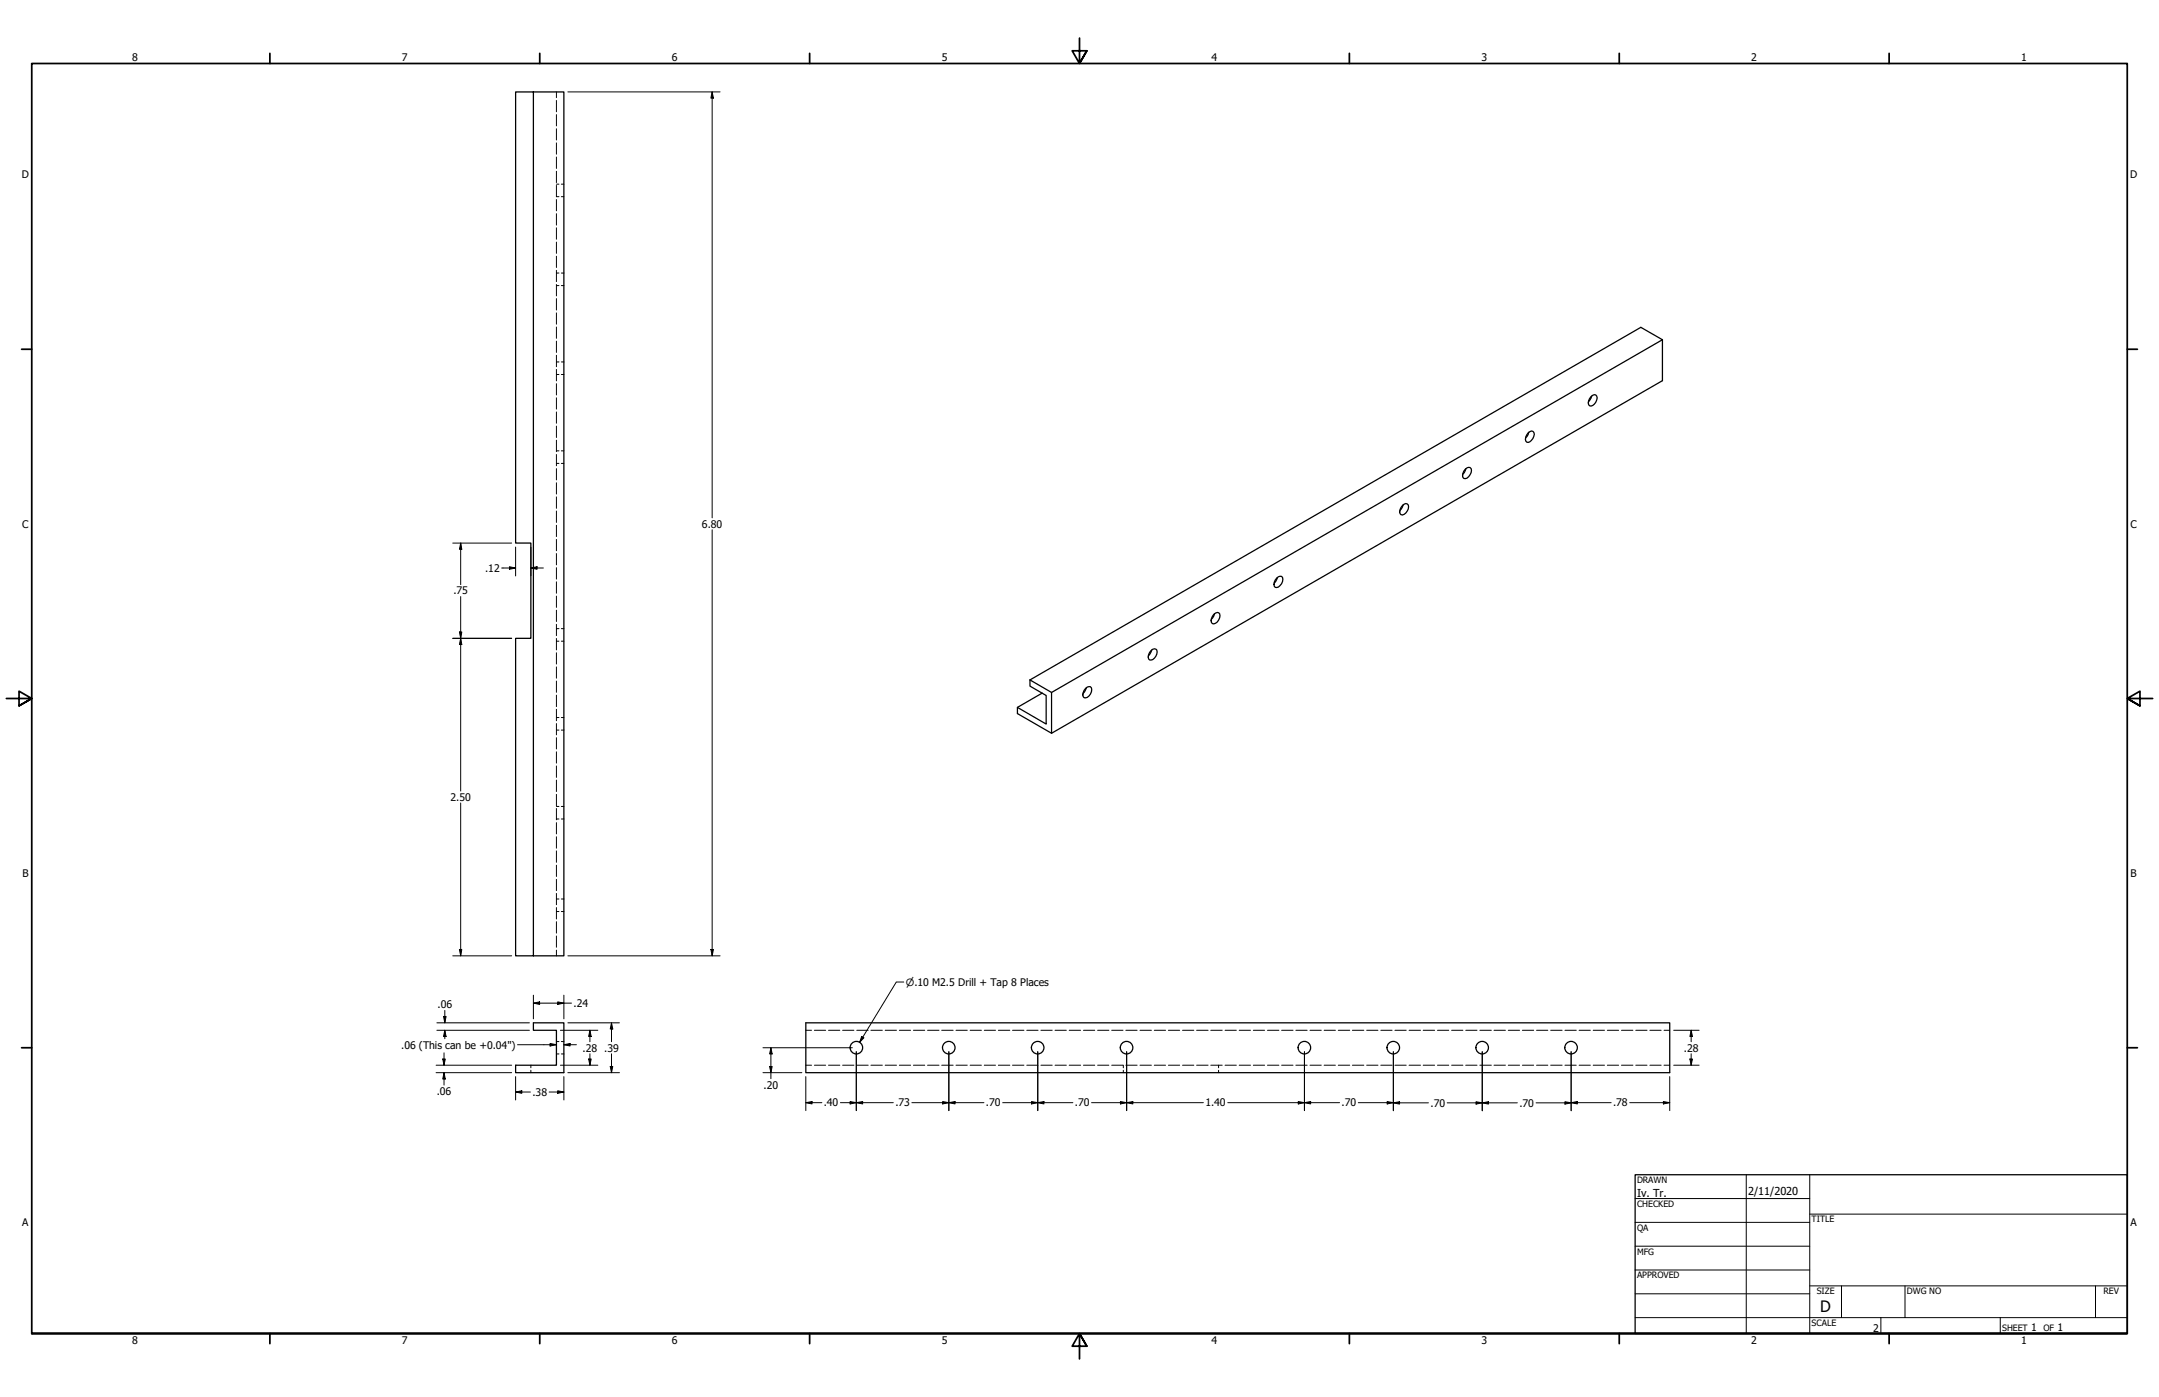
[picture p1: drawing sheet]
<svg xmlns="http://www.w3.org/2000/svg" width="864mm" height="559mm" viewBox="0 0 864 559" stroke-linecap="round" stroke-linejoin="round" font-family="sans-serif">
<!-- layer: Hidden (ANSI) -->
<g fill="none" stroke="#000" stroke-width=".4">
<path d="M222.6 36.8v2.3M222.6 40.2v4.5M222.6 45.8v4.6M222.6 51.5v4.5M222.6 57.1v4.6M222.6 62.8v4.6M222.6 68.5v4.5M222.6 74.2v4.5h1M222.6 79.8v4.5M222.6 73.7h1M224.5 78.7h1.1M224.5 73.7h1.1"/>
<path d="M222.6 85.5v4.5M222.6 91.1v4.6M222.6 96.8v4.5M222.6 102.5v4.5M222.6 108.1v4.5M222.6 113.8v4.6M222.6 119.4v4.6M222.6 114.2h1M222.6 109.2h1M224.5 114.2h1.1M224.5 109.2h1.1M222.6 125.2v4.5"/>
<path d="M222.6 130.8v4.5M222.6 136.5v4.5M222.6 142.1v4.6M222.6 147.8v4.5M222.6 153.5v4.5M222.6 159.1v4.5M222.6 149.8h1M222.6 144.8h1M224.5 149.8h1.1M224.5 144.8h1.1M222.6 164.8v4.5M222.6 170.4v4.6"/>
<path d="M222.6 176.1v4.6M222.6 181.8v4.5M222.6 187.5v4.5M222.6 193.1v4.5M222.6 198.8v4.5M222.6 185.4h1M222.6 180.3h1M224.5 185.4h1.1M224.5 180.3h1.1M222.6 204.4v4.6M222.6 210.1v4.5M222.6 215.8v4.5"/>
<path d="M222.6 221.4v4.5M222.6 227.1v4.5M222.6 232.7v4.6M222.6 238.4v4.6M222.6 244.1v4.5M222.6 249.7v4.6M222.6 255.4v4.6M222.6 256.5h1M222.6 251.5h1M224.5 256.5h1.1M224.5 251.5h1.1M222.6 261.1v4.5"/>
<path d="M222.6 266.8v4.5M222.6 272.4v4.5M222.6 278.1v4.5M222.6 283.7v4.6M222.6 289.4v4.5M222.6 295.1v4.5M222.6 292h1M222.6 287h1M224.5 292h1.1M224.5 287h1.1M222.6 300.7v4.5M222.6 306.4v4.6"/>
<path d="M222.6 312v4.6M222.6 317.8v4.5M222.6 323.4v4.5M222.6 329.1v4.5M222.6 334.7v4.6M222.6 327.6h1M222.6 322.6h1M224.5 327.6h1.1M224.5 322.6h1.1M222.6 340.4v4.5M222.6 346.1v4.5M222.6 351.7v4.5"/>
<path d="M222.6 357.4v4.5M222.6 359.6h1M224.5 359.6h1.1M222.6 363v4.6M222.6 368.7v4.6M222.6 374.4v4.5M222.6 364.6h1M224.5 364.6h1.1M222.6 380v2.3M222.6 416.6h1M224.5 416.6h1.1M322.3 412.1h2.3"/>
<path d="M325.8 412.1h4.5M331.4 412.1h4.5M337.1 412.1h4.5M342.7 412.1h4.6M348.4 412.1h4.5M354.1 412.1h4.5M359.7 412.1h4.5M365.4 412.1h4.5M371 412.1h4.6M376.7 412.1h4.6M382.4 412.1h4.5M388 412.1h4.6"/>
<path d="M393.7 412.1h4.5M399.4 412.1h4.5M405 412.1h4.6M410.7 412.1h4.5M416.4 412.1h4.5M422 412.1h4.5M427.7 412.1h4.5M433.4 412.1h4.5M439 412.1h4.5M444.7 412.1h4.5M450.3 412.1h4.6M456 412.1h4.6"/>
<path d="M461.7 412.1h4.5M467.4 412.1h4.5M473 412.1h4.5M478.7 412.1h4.5M484.3 412.1h4.6M490 412.1h4.5M495.7 412.1h4.5M501.3 412.1h4.5M507 412.1h4.6M512.6 412.1h4.6M518.4 412.1h4.5M524 412.1h4.5"/>
<path d="M529.7 412.1h4.5M535.3 412.1h4.6M541 412.1h4.5M546.7 412.1h4.5M552.3 412.1h4.5M558 412.1h4.5M563.6 412.1h4.6M569.3 412.1h4.5M575 412.1h4.5M580.6 412.1h4.6M586.3 412.1h4.5M591.9 412.1h4.6"/>
<path d="M597.6 412.1h4.6M603.3 412.1h4.5M609 412.1h4.5M614.6 412.1h4.5M620.3 412.1h4.5M626 412.1h4.5M631.6 412.1h4.5M637.3 412.1h4.5M642.9 412.1h4.5M648.6 412.1h4.6M654.3 412.1h4.5M660 412.1h4.5"/>
<path d="M665.6 412.1h2.3M212.3 426.1v1M212.3 428.1v1M222.6 421.6h1M224.5 421.6h1.1M322.3 426.1h2.3M325.8 426.1h4.5M331.4 426.1h4.5M337.1 426.1h4.5M342.7 426.1h4.6M348.4 426.1h4.5M354.1 426.1h4.5"/>
<path d="M359.7 426.1h4.5M365.4 426.1h4.5M371 426.1h4.6M376.7 426.1h4.6M382.4 426.1h4.5M388 426.1h4.6M393.7 426.1h4.5M399.4 426.1h4.5M405 426.1h4.6M410.7 426.1h4.5M416.4 426.1h4.5M422 426.1h4.5"/>
<path d="M427.7 426.1h4.5M433.4 426.1h4.5M439 426.1h4.5M444.7 426.1h4.5M449.3 426.1v1M449.3 428.1v1M450.3 426.1h4.6M456 426.1h4.6M461.7 426.1h4.5M467.4 426.1h4.5M473 426.1h4.5M478.7 426.1h4.5"/>
<path d="M484.3 426.1h4.6M487.4 426.1v1M487.4 428.1v1M490 426.1h4.5M495.7 426.1h4.5M501.3 426.1h4.5M507 426.1h4.6M512.6 426.1h4.6M518.4 426.1h4.5M524 426.1h4.5M529.7 426.1h4.5M535.3 426.1h4.6"/>
<path d="M541 426.1h4.5M546.7 426.1h4.5M552.3 426.1h4.5M558 426.1h4.5M563.6 426.1h4.6M569.3 426.1h4.5M575 426.1h4.5M580.6 426.1h4.6M586.3 426.1h4.5M591.9 426.1h4.6M597.6 426.1h4.6M603.3 426.1h4.5"/>
<path d="M609 426.1h4.5M614.6 426.1h4.5M620.3 426.1h4.5M626 426.1h4.5M631.6 426.1h4.5M637.3 426.1h4.5M642.9 426.1h4.5M648.6 426.1h4.6M654.3 426.1h4.5M660 426.1h4.5M665.6 426.1h2.3"/>
</g>
<!-- layer: Visible (ANSI) -->
<g fill="none" stroke="#000" stroke-width=".51">
<path d="M213.4 36.8h12.2v345.5h-19.4v-127h6.1v-38.1h-6.1v-180.4h7.2v345.5M665 135.9v16.4l-244.4 141-13.6-7.9v-2.4l9.9-5.8M636.4 158.7l1.3-.8 .6 .1a2.86 2.86 0 0 1-2.5 4.3 2.48 2.48 0 0 1 .6-3.6zM636.7 158.4l-1.3 2.3M611.3 173.2l1.3-.8 .6 .1a3 3 0 0 1-1.9 4.5l-.6-.2a2.55 2.55 0 0 1 .6-3.6zM611.5 172.9l-.2 .9-1.1 1.4M586.1 187.7l.7-.6 1.2-.1a2.9 2.9 0 0 1-1.9 4.5l-.6-.1a2.55 2.55 0 0 1 .6-3.7zM586.4 187.5l-1.3 2.2M561 202.2l1.3-.8 .6 .1a2.9 2.9 0 0 1-1.9 4.5l-.6-.1a2.48 2.48 0 0 1 .6-3.7zM561.3 201.9l-1.4 2.4M510.7 231.3l.7-.6 1.2-.1a2.92 2.92 0 0 1-2.5 4.3 2.57 2.57 0 0 1 .6-3.6zM511 231l-1.3 2.3"/>
<path d="M485.5 245.7l1.4-.7 .6 .1a2.89 2.89 0 0 1-2.6 4.3 2.55 2.55 0 0 1 .6-3.7zM485.8 245.5l-1.3 2.3M412 272v2.4l6.5 3.8v11.4l-11.5-6.6M412 272l8.6 5v16.3M412 272l244.3-141.1 8.7 5-244.4 141.1M434.2 275.4l.7-.6 1.3-.1a2.92 2.92 0 0 1-2.6 4.4 2.55 2.55 0 0 1 .6-3.7zM434.5 275.1l-1.3 2.3M460.4 260.3l.7-.6h1.2a2.89 2.89 0 0 1-2.5 4.3 2.55 2.55 0 0 1 .6-3.7zM460.7 260l-1.3 2.3M213.4 409.1h12.2v20h-19.4v-3h16.4v-14h-9.2zM322.3 409.1h345.6v20h-345.6z"/>
<circle cx="342.6" cy="419.1" r="2.51"/>
<circle cx="379.5" cy="419.1" r="2.51"/>
<circle cx="415.1" cy="419.1" r="2.51"/>
<circle cx="450.6" cy="419.1" r="2.51"/>
<circle cx="521.7" cy="419.1" r="2.51"/>
<circle cx="557.3" cy="419.1" r="2.51"/>
<circle cx="592.9" cy="419.1" r="2.51"/>
<circle cx="628.4" cy="419.1" r="2.51"/>
</g>
<!-- layer: Border (ANSI) -->
<g fill="none" stroke="#000" stroke-width=".7">
<path d="M431.8 15.2v10.2l-2.9-5.1h5.8l-2.9 5.1 2.9-5.1M107.9 21.3v4.1M215.9 21.3v4.1M323.8 21.3v4.1M539.8 21.3v4.1M647.7 21.3v4.1M755.6 21.3v4.1M8.6 139.7h4.1M850.9 139.7h4.1M2.5 279.4h10.2l-5.1-2.9v5.8l5.1-2.9-5.1 2.9M861.1 279.4h-10.2l5.1-2.9v5.8l-5.1-2.9 5.1 2.9M8.6 419.1h4.1"/>
<path d="M850.9 419.1h4.1M12.7 533.4v-508h838.2v508h-838.2h838.2M107.9 533.4v4.1M215.9 533.4v4.1M323.8 533.4v4.1M434.7 538.5l-2.9-5.1 2.9 5.1h-5.8l2.9-5.1v10.2M539.8 533.4v4.1M647.7 533.4v4.1M755.6 533.4v4.1"/>
</g>
<!-- layer: Title (ANSI) -->
<g fill="none" stroke="#000" stroke-width=".4">
<path d="M654 479.4h69.9M698.5 469.9v63.5M723.9 469.9v63.5M654 488.9h69.9M654 498.5h69.9M723.9 485.6h127M654 508h69.9M654 517.5h69.9M723.9 514.3h127M736.6 514.3v12.7M762 514.3v12.7M838.2 514.3v12.7"/>
<path d="M654 527h196.9M752.3 527v6.4M800.1 527v6.4"/>
</g>
<path d="M654 469.9h196.9v63.5h-196.9z" fill="none" stroke="#000" stroke-width=".51"/>
<!-- layer: Dimension (ANSI) -->
<g fill="none" stroke="#000" stroke-width=".4">
<path d="M227.1 36.8h60.9M284.9 36.8l.5 2.4h-1zM284.9 36.8v170.3M181.1 217.2h23.6M184.3 217.2l.4 2.5h-.9zM184.3 217.2v16.7M206.2 218.8v11.6M212.3 218.8v11.6M284.9 211.9v170.4M184.3 238.6v77.8M200.7 227.2h5.5M203.8 226.7l2.4 .5-2.4 .5z"/>
<path d="M212.3 227.2l2.5-.5v1zM212.3 227.2h5.1M181.1 255.3h23.6M183.8 252.8h.9l-.4 2.5zM184.3 255.3l.4 2.5h-.9zM184.3 321.2v61.1M183.8 379.8h.9l-.4 2.5zM284.4 379.8h1l-.5 2.5zM181.1 382.3h23.6M213.4 398.1v9.4M225.6 398.1v9.4M227.1 382.3h60.9"/>
<path d="M361.5 392.8h-3l-14.6 24.1M174.8 409.1h37M174.8 412.1h37M177.4 406.6h1l-.5 2.5zM177.9 412.1l.5 2.5h-1zM177.9 404.2v4.9M177.9 412.1v3.4M207 417.9h15.6M213.4 401.3l2.4-.6v1.1zM213.4 401.3h15.2M220 417.4l2.6 .5-2.6 .5zM223.1 400.7l2.5 .6-2.5 .5z"/>
<path d="M224.2 412.1h14.9M225.6 417.9l2.4-.5v1zM225.6 417.9h5M227.1 409.1h20.7M236 412.1l.5 2.5h-1zM236 412.1v4.6M244.6 409.1l.5 2.5h-1zM244.6 409.1v7.6M305.2 419.1h35.7M308.4 419.1l.5 2.5h-1.1zM308.4 419.1v12.4M344.7 414.6l.9 .5-1.7 1.8z"/>
<path d="M669.5 412.1h10.1M676.5 412.1l.5 2.5h-1zM676.5 412.1v4.6M174.4 429.1h30.3M174.4 426.1h30.3M177.1 423.6h1l-.5 2.5zM177.6 429.1l.5 2.5h-1zM177.6 421.1v5M177.6 429.1v4.9M206.2 436.8l2.5-.5v1zM206.2 436.8h6M206.2 430.7v9.3"/>
<path d="M219.6 436.8h6M223.1 436.3l2.5 .5-2.5 .5zM224.2 426.1h14.9M225.6 430.7v9.3M227.1 429.1h20.7M235.5 423.6h1l-.5 2.5zM236 421.5v4.6M244.1 426.6h1l-.5 2.5zM244.6 421.5v7.6M305.2 429.1h15.5M307.8 426.6h1.1l-.5 2.5zM322.3 430.7v13.5"/>
<path d="M342.5 420.7v23.5M379.5 420.7v23.5M415.1 420.7v23.5M450.7 420.7v23.5M521.8 420.7v23.5M557.3 420.7v23.6M592.9 420.7v23.6M628.5 420.7v23.6M667.9 430.7v13.5M669.5 426.1h10.1M676 423.6h1l-.5 2.5zM676.5 421.5v4.6"/>
<path d="M322.3 441.1l2.5-.5v1zM322.3 441.1h6.4M336.2 441.1h21.1M340 440.6l2.5 .5-2.5 .5zM342.5 441.1l2.6-.5v1zM364.7 441.1h28.9M377.1 440.6l2.4 .5-2.4 .5zM379.5 441.1l2.5-.5v1zM401.1 441.1h28M412.6 440.6l2.5 .5-2.5 .5zM415.1 441.1l2.5-.5v1zM436.6 441.1h44.7"/>
<path d="M448.2 440.6l2.5 .5-2.5 .5zM450.7 441.1l2.4-.5v1zM491.1 441.1h44.7M519.3 440.6l2.5 .5-2.5 .5zM521.8 441.1l2.5-.5v1zM543.3 441.1h28.1M554.9 440.6l2.4 .5-2.4 .5zM557.3 441.1l2.5-.4v.9zM578.9 441.1h28M590.4 440.7l2.5 .4-2.5 .5zM592.9 441.1l2.5-.4v.9zM626 440.7l2.5 .4-2.5 .5z"/>
<path d="M628.5 441.1l2.4-.5v1zM644.5 441.1h-30.1M651.9 441.1h16M665.4 440.6l2.5 .5-2.5 .5z"/>
</g>
<g fill="#000">
<path d="M284.9 36.8l.5 2.4h-1z" fill-rule="evenodd"/>
<path d="M184.3 217.2l.4 2.5h-.9z" fill-rule="evenodd"/>
<path d="M203.8 226.7l2.4 .5-2.4 .5z" fill-rule="evenodd"/>
<path d="M212.3 227.2l2.5-.5v1z" fill-rule="evenodd"/>
<path d="M183.8 252.8h.9l-.4 2.5z" fill-rule="evenodd"/>
<path d="M184.3 255.3l.4 2.5h-.9z" fill-rule="evenodd"/>
<path d="M183.8 379.8h.9l-.4 2.5z" fill-rule="evenodd"/>
<path d="M284.4 379.8h1l-.5 2.5z" fill-rule="evenodd"/>
<path d="M177.4 406.6h1l-.5 2.5z" fill-rule="evenodd"/>
<path d="M177.9 412.1l.5 2.5h-1z" fill-rule="evenodd"/>
<path d="M213.4 401.3l2.4-.6v1.1z" fill-rule="evenodd"/>
<path d="M220 417.4l2.6 .5-2.6 .5z" fill-rule="evenodd"/>
<path d="M223.1 400.7l2.5 .6-2.5 .5z" fill-rule="evenodd"/>
<path d="M225.6 417.9l2.4-.5v1z" fill-rule="evenodd"/>
<path d="M236 412.1l.5 2.5h-1z" fill-rule="evenodd"/>
<path d="M244.6 409.1l.5 2.5h-1z" fill-rule="evenodd"/>
<path d="M344.7 414.6l.9 .5-1.7 1.8z" fill-rule="evenodd"/>
<path d="M676.5 412.1l.5 2.5h-1z" fill-rule="evenodd"/>
<path d="M177.1 423.6h1l-.5 2.5z" fill-rule="evenodd"/>
<path d="M177.6 429.1l.5 2.5h-1z" fill-rule="evenodd"/>
<path d="M206.2 436.8l2.5-.5v1z" fill-rule="evenodd"/>
<path d="M223.1 436.3l2.5 .5-2.5 .5z" fill-rule="evenodd"/>
<path d="M235.5 423.6h1l-.5 2.5z" fill-rule="evenodd"/>
<path d="M244.1 426.6h1l-.5 2.5z" fill-rule="evenodd"/>
<path d="M307.8 426.6h1.1l-.5 2.5z" fill-rule="evenodd"/>
<path d="M308.4 419.1l.5 2.5h-1.1z" fill-rule="evenodd"/>
<path d="M676 423.6h1l-.5 2.5z" fill-rule="evenodd"/>
<path d="M322.3 441.1l2.5-.5v1z" fill-rule="evenodd"/>
<path d="M340 440.6l2.5 .5-2.5 .5z" fill-rule="evenodd"/>
<path d="M342.5 441.1l2.6-.5v1z" fill-rule="evenodd"/>
<path d="M377.1 440.6l2.4 .5-2.4 .5z" fill-rule="evenodd"/>
<path d="M379.5 441.1l2.5-.5v1z" fill-rule="evenodd"/>
<path d="M412.6 440.6l2.5 .5-2.5 .5z" fill-rule="evenodd"/>
<path d="M415.1 441.1l2.5-.5v1z" fill-rule="evenodd"/>
<path d="M448.2 440.6l2.5 .5-2.5 .5z" fill-rule="evenodd"/>
<path d="M450.7 441.1l2.4-.5v1z" fill-rule="evenodd"/>
<path d="M519.3 440.6l2.5 .5-2.5 .5z" fill-rule="evenodd"/>
<path d="M521.8 441.1l2.5-.5v1z" fill-rule="evenodd"/>
<path d="M554.9 440.6l2.4 .5-2.4 .5z" fill-rule="evenodd"/>
<path d="M557.3 441.1l2.5-.4v.9z" fill-rule="evenodd"/>
<path d="M590.4 440.7l2.5 .4-2.5 .5z" fill-rule="evenodd"/>
<path d="M592.9 441.1l2.5-.4v.9z" fill-rule="evenodd"/>
<path d="M626 440.7l2.5 .4-2.5 .5z" fill-rule="evenodd"/>
<path d="M628.5 441.1l2.4-.5v1z" fill-rule="evenodd"/>
<path d="M665.4 440.6l2.5 .5-2.5 .5z" fill-rule="evenodd"/>
</g>
<text font-size="6.3" x="728.1" y="524.9">D</text>
<g font-size="4.4">
<text x="654.8" y="478.7">Iv. Tr.</text>
<text x="699.3" y="478">2/11/2020</text>
</g>
<g font-size="4.2">
<text x="52.8" y="24.4">8</text>
<text x="160.8" y="24.4">7</text>
<text x="268.7" y="24.4">6</text>
<text x="376.7" y="24.4">5</text>
<text x="484.6" y="24.4">4</text>
<text x="592.6" y="24.4">3</text>
<text x="700.5" y="24.4">2</text>
<text x="808.5" y="24.4">1</text>
<text x="8.8" y="71.4">D</text>
<text x="852" y="71.4">D</text>
<text x="8.9" y="211.1">C</text>
<text x="280.8" y="211.1">6.80</text>
<text x="852.2" y="211.1">C</text>
<text x="194.1" y="228.8">.12</text>
<text x="181.4" y="237.7">.75</text>
<text x="180.2" y="320.4">2.50</text>
<text x="9" y="350.8">B</text>
<text x="852.2" y="350.8">B</text>
<text x="175" y="403.4">.06</text>
<text x="229.4" y="402.8">.24</text>
<text x="160.5" y="419.5">.06 (This can be +0.04&quot;)</text>
<text x="233" y="420.6">.28 .39</text>
<text x="673.5" y="420.6">.28</text>
<text x="174.7" y="437.9">.06</text>
<text x="305.4" y="435.4">.20</text>
<text x="213" y="438.3">.38</text>
<text x="329.5" y="442.6">.40</text>
<text x="358.1" y="442.6">.73</text>
<text x="394.4" y="442.6">.70</text>
<text x="430" y="442.6">.70</text>
<text x="482.2" y="442.6">1.40</text>
<text x="536.6" y="442.6">.70</text>
<text x="572.2" y="442.7">.70</text>
<text x="607.8" y="442.7">.70</text>
<text x="645.2" y="442.6">.78</text>
<text x="8.9" y="490.5">A</text>
<text x="852.2" y="490.5">A</text>
<text x="749.3" y="532.6">2</text>
<text x="812.4" y="532.6">1</text>
<text x="823" y="532.6">1</text>
<text x="52.8" y="537.5">8</text>
<text x="160.8" y="537.5">7</text>
<text x="268.7" y="537.5">6</text>
<text x="376.7" y="537.5">5</text>
<text x="484.6" y="537.5">4</text>
<text x="592.6" y="537.5">3</text>
<text x="700.5" y="537.5">2</text>
<text x="808.5" y="537.5">1</text>
</g>
<text font-size="4" x="362.3" y="394.3">⌀.10 M2.5 Drill + Tap 8 Places</text>
<g font-size="3.5">
<text x="654.8" y="473.2">DRAWN</text>
<text x="654.8" y="482.8">CHECKED</text>
<text x="724.7" y="488.9">TITLE</text>
<text x="654.8" y="492.3">QA</text>
<text x="654.8" y="501.8">MFG</text>
<text x="654.8" y="511.4">APPROVED</text>
<text x="726.7" y="517.7">SIZE</text>
<text x="762.8" y="517.7">DWG NO</text>
<text x="841.4" y="517.7">REV</text>
<text x="724.7" y="530.4">SCALE</text>
<text x="800.9" y="532.6">SHEET</text>
<text x="817.4" y="532.6">OF</text>
</g>
</svg>
